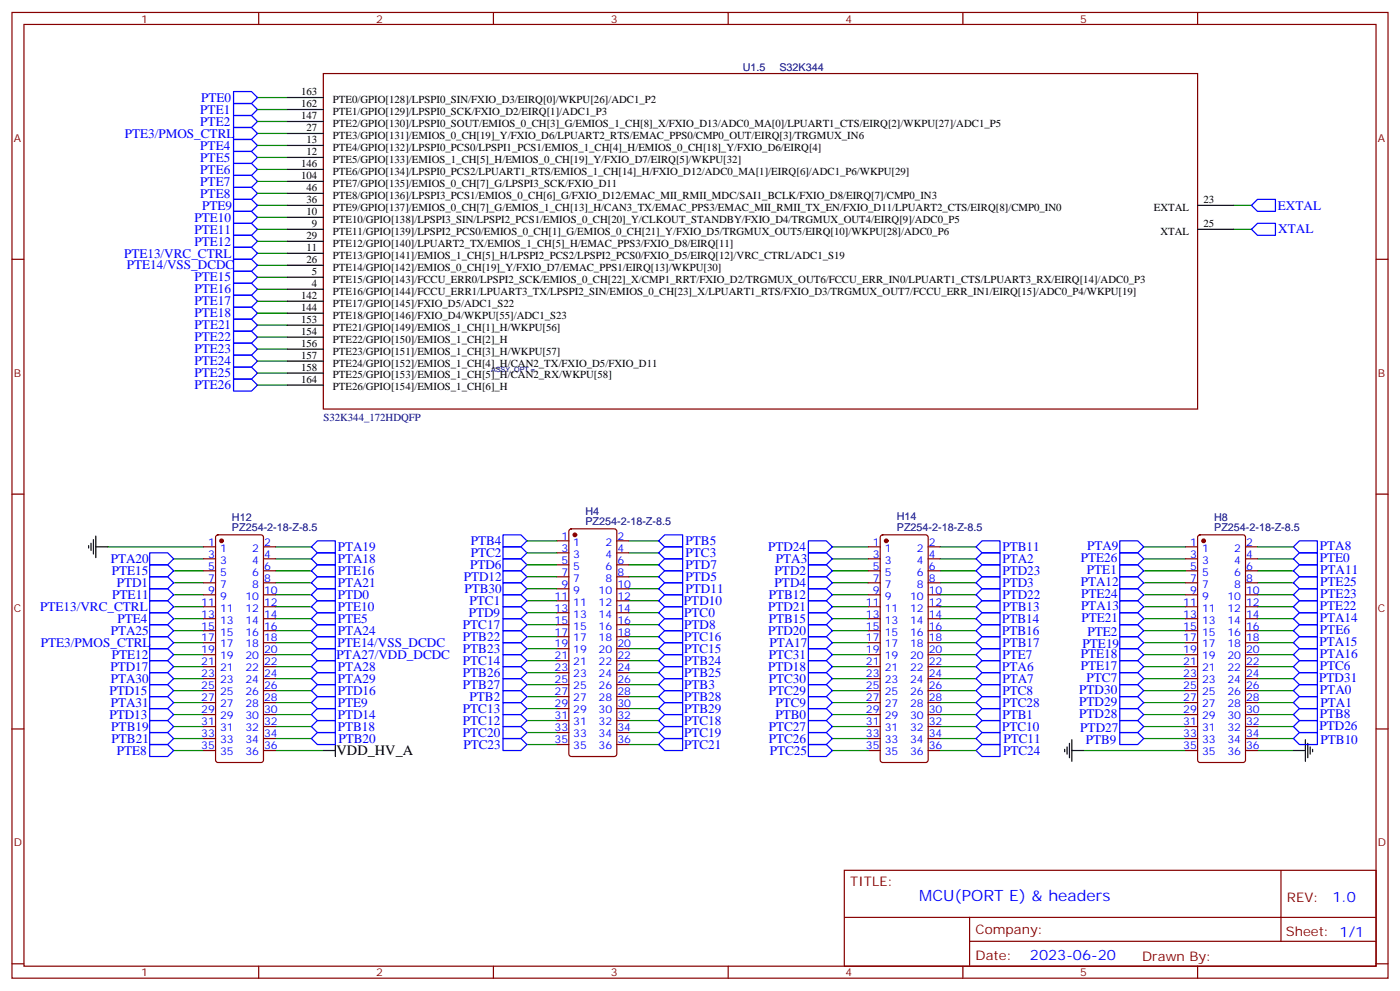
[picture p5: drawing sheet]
<svg xmlns="http://www.w3.org/2000/svg" width="412mm" height="292mm" viewBox="0 0 412 292" stroke-linecap="round" stroke-linejoin="round" font-family="sans-serif">
<g fill="none" stroke="#870000" stroke-width=".35">
<path d="M3.5 3.7h405.4v284.3h-405.4zM7.1 7.2h398.2v277.3h-398.2zM76.2 3.7v3.5M145.3 3.7v3.5M214.5 3.7v3.5M283.6 3.7v3.5M352.8 3.7v3.5M3.5 76.3h3.6M405.3 76.3h3.6M3.5 145.5h3.6M63.7 157.7l.5-.2h12.7l.5 .2 .2 .5v65.6l-.2 .5-.5 .2h-12.7l-.5-.2-.2-.5v-65.6zM164 159.2h3.6"/>
<path d="M167.8 155.9l.5-.2h12.7l.5 .2 .2 .5v65.6l-.3 .5-.4 .2h-12.7l-.5-.2-.2-.5v-65.6zM181.7 159.2h3.5M259.5 157.7l.5-.2h12.7l.5 .2 .2 .5v65.6l-.2 .5-.5 .2h-12.7l-.5-.2-.2-.5v-65.6zM353 157.7l.5-.2h12.7l.5 .2 .2 .5v65.6l-.2 .5-.5 .2h-12.7l-.5-.2-.2-.5v-65.6zM405.3 145.5h3.6M60 161h3.5M60 164.5h3.5M60 168.1h3.5M60 171.6h3.5M60 175.1h3.5M60 178.6h3.5M77.6 161h3.5"/>
<path d="M77.6 164.5h3.5M77.6 168.1h3.5M77.6 171.6h3.5M77.6 175.1h3.5M77.6 178.6h3.5M164 162.8h3.6M164 166.3h3.6M164 169.8h3.6M164 173.4h3.6M164 176.9h3.6M181.7 162.8h3.5M181.7 166.3h3.5"/>
<path d="M181.7 169.8h3.5M181.7 173.4h3.5M181.7 176.9h3.5M255.8 161h3.5M255.8 164.5h3.5M255.8 168.1h3.5M255.8 171.6h3.5M255.8 175.1h3.5M255.8 178.6h3.5M273.4 161h3.5M273.4 164.5h3.5M273.4 168.1h3.5"/>
<path d="M273.4 171.6h3.5M273.4 175.1h3.5M273.4 178.6h3.5M349.2 161h3.6M349.2 164.5h3.6M349.2 168.1h3.6M349.2 171.6h3.6M349.2 175.1h3.6M349.2 178.6h3.6M366.9 161h3.5M366.9 164.5h3.5M366.9 168.1h3.5"/>
<path d="M366.9 171.6h3.5M366.9 175.1h3.5M366.9 178.6h3.5M60 182.2h3.5M60 199.8h3.5M60 185.7h3.5M60 196.3h3.5M60 189.2h3.5M60 192.8h3.5M77.6 182.2h3.5M77.6 199.8h3.5M77.6 185.7h3.5"/>
<path d="M77.6 196.3h3.5M77.6 189.2h3.5M77.6 192.8h3.5M164 180.4h3.6M164 198h3.6M164 183.9h3.6M164 194.5h3.6M164 187.5h3.6M164 191h3.6M181.7 180.4h3.5M181.7 198h3.5M181.7 183.9h3.5"/>
<path d="M181.7 194.5h3.5M181.7 187.5h3.5M181.7 191h3.5M255.8 182.2h3.5M255.8 199.8h3.5M255.8 185.7h3.5M255.8 196.3h3.5M255.8 189.2h3.5M255.8 192.8h3.5M273.4 182.2h3.5M273.4 199.8h3.5M273.4 185.7h3.5"/>
<path d="M273.4 196.3h3.5M273.4 189.2h3.5M273.4 192.8h3.5M349.2 182.2h3.6M349.2 199.8h3.6M349.2 185.7h3.6M349.2 196.3h3.6M349.2 189.2h3.6M349.2 192.8h3.6M366.9 182.2h3.5M366.9 199.8h3.5M366.9 185.7h3.5"/>
<path d="M366.9 196.3h3.5M366.9 189.2h3.5M366.9 192.8h3.5M3.5 214.6h3.6M60 217.5h3.5M60 213.9h3.5M60 210.4h3.5M60 206.9h3.5M60 203.3h3.5M77.6 217.5h3.5M77.6 213.9h3.5M77.6 210.4h3.5"/>
<path d="M77.6 206.9h3.5M77.6 203.3h3.5M164 219.2h3.6M164 215.7h3.6M164 212.2h3.6M164 208.6h3.6M164 205.1h3.6M164 201.6h3.6M181.7 219.2h3.5M181.7 215.7h3.5M181.7 212.2h3.5M181.7 208.6h3.5"/>
<path d="M181.7 205.1h3.5M181.7 201.6h3.5M255.8 217.5h3.5M255.8 213.9h3.5M255.8 210.4h3.5M255.8 206.9h3.5M255.8 203.3h3.5M273.4 217.5h3.5M273.4 213.9h3.5M273.4 210.4h3.5M273.4 206.9h3.5M273.4 203.3h3.5"/>
<path d="M349.2 217.5h3.6M349.2 213.9h3.6M349.2 210.4h3.6M349.2 206.9h3.6M349.2 203.3h3.6M366.9 217.5h3.5M366.9 213.9h3.5M366.9 210.4h3.5M366.9 206.9h3.5M366.9 203.3h3.5M405.3 214.6h3.6M60 221h3.5"/>
<path d="M77.6 221h3.5M255.8 221h3.5M273.4 221h3.5M349.2 221h3.6M366.9 221h3.5M248.7 256.3h156.6v28.2h-156.6zM377.3 256.3v20.9M248.7 270.1h156.5M285.6 277.2h119.6M285.6 270.1v14.1M3.5 283.8h3.6M76.2 284.5v3.5"/>
<path d="M145.3 284.5v3.5M214.5 284.5v3.5M283.6 284.5v3.5M352.8 284.5v3.5M405.3 283.8h3.6"/>
</g>
<g fill="none" stroke="#00f" stroke-width=".35">
<path d="M68.8 34h5.3l1.7 1.8-1.7 1.7h-5.3zM68.8 30.5h5.3l1.7 1.7-1.7 1.8h-5.3zM68.8 27h5.3l1.7 1.7-1.7 1.8h-5.3zM68.8 37.5h5.3l1.7 1.8-1.7 1.8h-5.3zM68.8 55.2h5.3l1.7 1.7-1.7 1.8h-5.3zM68.8 51.6h5.3l1.7 1.8-1.7 1.8h-5.3zM68.8 48.1h5.3l1.7 1.8-1.7 1.7h-5.3zM68.8 44.6h5.3l1.7 1.8-1.7 1.7h-5.3zM68.8 41.1h5.3l1.7 1.7-1.7 1.8h-5.3zM68.8 58.7h5.3l1.7 1.8-1.7 1.7h-5.3zM68.8 79.9h5.3l1.7 1.7-1.7 1.8h-5.3zM68.8 69.3h5.3l1.7 1.7-1.7 1.8h-5.3z"/>
<path d="M68.8 65.8h5.3l1.7 1.7-1.7 1.8h-5.3zM68.8 62.2h5.3l1.7 1.8-1.7 1.8h-5.3zM68.8 72.8h5.3l1.7 1.8-1.7 1.7h-5.3zM68.8 76.3h5.3l1.7 1.8-1.7 1.8h-5.3zM368.7 60.5l1.7-1.8h5.3v3.5h-5.3zM368.7 67.5l1.7-1.7h5.3v3.5h-5.3zM68.8 97.5h5.3l1.7 1.8-1.7 1.7h-5.3zM68.8 94h5.3l1.7 1.7-1.7 1.8h-5.3zM68.8 90.5h5.3l1.7 1.7-1.7 1.8h-5.3zM68.8 86.9h5.3l1.7 1.8-1.7 1.8h-5.3zM68.8 83.4h5.3l1.7 1.8-1.7 1.7h-5.3zM68.8 111.6h5.3l1.7 1.8-1.7 1.7h-5.3z"/>
<path d="M68.8 108.1h5.3l1.7 1.8-1.7 1.7h-5.3zM68.8 104.6h5.3l1.7 1.7-1.7 1.8h-5.3zM68.8 101h5.3l1.7 1.8-1.7 1.8h-5.3zM148.2 157.5h5.3l1.7 1.7-1.7 1.8h-5.3zM194 159.2l1.8-1.7h5.3v3.5h-5.3zM238.1 159.2h5.3l1.8 1.8-1.8 1.8h-5.3zM329.8 159.2h5.3l1.8 1.8-1.8 1.8h-5.3zM44.1 162.8h5.3l1.8 1.7-1.8 1.8h-5.3zM44.1 166.3h5.3l1.8 1.8-1.8 1.7h-5.3zM44.1 173.4h5.3l1.8 1.7-1.8 1.8h-5.3zM44.1 169.8h5.3l1.8 1.8-1.8 1.8h-5.3zM44.1 176.9h5.3l1.8 1.7-1.8 1.8h-5.3z"/>
<path d="M91.7 161l1.8-1.8h5.3v3.6h-5.3zM91.7 175.1l1.8-1.7h5.3v3.5h-5.3zM91.7 178.6l1.8-1.7h5.3v3.5h-5.3zM93.5 162.8h5.3v3.5h-5.3l-1.8-1.8zM93.5 166.3h5.3v3.5h-5.3l-1.8-1.7zM93.5 169.8h5.3v3.6h-5.3l-1.8-1.8zM148.2 161h5.3l1.7 1.8-1.7 1.7h-5.3zM148.2 164.5h5.3l1.7 1.8-1.7 1.8h-5.3zM148.2 168.1h5.3l1.7 1.7-1.7 1.8h-5.3zM148.2 171.6h5.3l1.7 1.8-1.7 1.7h-5.3zM148.2 175.1h5.3l1.7 1.8-1.7 1.7h-5.3zM148.2 178.6h5.3l1.7 1.8-1.7 1.8h-5.3z"/>
<path d="M194 169.8l1.8-1.7h5.3v3.5h-5.3zM194 166.3l1.8-1.8h5.3v3.6h-5.3zM194 162.8l1.8-1.8h5.3v3.5h-5.3zM194 173.4l1.8-1.8h5.3v3.5h-5.3zM195.8 175.1h5.3v3.5h-5.3l-1.8-1.7zM195.8 178.6h5.3v3.6h-5.3l-1.8-1.8zM238.1 166.3h5.3l1.8 1.8-1.8 1.7h-5.3zM238.1 162.8h5.3l1.8 1.7-1.8 1.8h-5.3zM238.1 169.8h5.3l1.8 1.8-1.8 1.8h-5.3zM238.1 173.4h5.3l1.8 1.7-1.8 1.8h-5.3zM238.1 176.9h5.3l1.8 1.7-1.8 1.8h-5.3zM287.5 161l1.8-1.8h5.3v3.6h-5.3z"/>
<path d="M287.5 164.5l1.8-1.7h5.3v3.5h-5.3zM287.5 168.1l1.8-1.8h5.3v3.5h-5.3zM287.5 171.6l1.8-1.8h5.3v3.6h-5.3zM287.5 175.1l1.8-1.7h5.3v3.5h-5.3zM287.5 178.6l1.8-1.7h5.3v3.5h-5.3zM329.8 162.8h5.3l1.8 1.7-1.8 1.8h-5.3zM329.8 166.3h5.3l1.8 1.8-1.8 1.7h-5.3zM329.8 169.8h5.3l1.8 1.8-1.8 1.8h-5.3zM329.8 173.4h5.3l1.8 1.7-1.8 1.8h-5.3zM329.8 176.9h5.3l1.8 1.7-1.8 1.8h-5.3zM381 161l1.8-1.8h5.3v3.6h-5.3zM381 168.1l1.8-1.8h5.3v3.5h-5.3z"/>
<path d="M381 171.6l1.8-1.8h5.3v3.6h-5.3zM381 175.1l1.8-1.7h5.3v3.5h-5.3zM381 178.6l1.8-1.7h5.3v3.5h-5.3zM382.8 162.8h5.3v3.5h-5.3l-1.8-1.8zM44.1 180.4h5.3l1.8 1.8-1.8 1.7h-5.3zM44.1 183.9h5.3l1.8 1.8-1.8 1.8h-5.3zM44.1 194.5h5.3l1.8 1.8-1.8 1.7h-5.3zM44.1 198h5.3l1.8 1.8-1.8 1.8h-5.3zM44.1 191h5.3l1.8 1.8-1.8 1.7h-5.3zM44.1 187.5h5.3l1.8 1.7-1.8 1.8h-5.3zM91.7 182.2l1.8-1.8h5.3v3.5h-5.3zM91.7 185.7l1.8-1.8h5.3v3.6h-5.3z"/>
<path d="M91.7 189.2l1.8-1.7h5.3v3.5h-5.3zM91.7 192.8l1.8-1.8h5.3v3.5h-5.3zM93.5 198h5.3v3.6h-5.3l-1.8-1.8zM93.5 194.5h5.3v3.5h-5.3l-1.8-1.7zM148.2 182.2h5.3l1.7 1.7-1.7 1.8h-5.3zM148.2 185.7h5.3l1.7 1.8-1.7 1.7h-5.3zM148.2 189.2h5.3l1.7 1.8-1.7 1.8h-5.3zM148.2 192.8h5.3l1.7 1.7-1.7 1.8h-5.3zM148.2 196.3h5.3l1.7 1.7-1.7 1.8h-5.3zM148.2 199.8h5.3l1.7 1.8-1.7 1.7h-5.3zM195.8 182.2h5.3v3.5h-5.3l-1.8-1.8zM195.8 185.7h5.3v3.5h-5.3l-1.8-1.7z"/>
<path d="M195.8 189.2h5.3v3.6h-5.3l-1.8-1.8zM195.8 192.8h5.3v3.5h-5.3l-1.8-1.8zM195.8 196.3h5.3v3.5h-5.3l-1.8-1.8zM195.8 199.8h5.3v3.5h-5.3l-1.8-1.7zM238.1 194.5h5.3l1.8 1.8-1.8 1.7h-5.3zM238.1 180.4h5.3l1.8 1.8-1.8 1.7h-5.3zM238.1 183.9h5.3l1.8 1.8-1.8 1.8h-5.3zM238.1 187.5h5.3l1.8 1.7-1.8 1.8h-5.3zM238.1 191h5.3l1.8 1.8-1.8 1.7h-5.3zM238.1 198h5.3l1.8 1.8-1.8 1.8h-5.3zM287.5 182.2l1.8-1.8h5.3v3.5h-5.3zM287.5 185.7l1.8-1.8h5.3v3.6h-5.3z"/>
<path d="M287.5 189.2l1.8-1.7h5.3v3.5h-5.3zM287.5 192.8l1.8-1.8h5.3v3.5h-5.3zM287.5 196.3l1.8-1.8h5.3v3.5h-5.3zM287.5 199.8l1.8-1.8h5.3v3.6h-5.3zM329.8 187.5h5.3l1.8 1.7-1.8 1.8h-5.3zM329.8 180.4h5.3l1.8 1.8-1.8 1.7h-5.3zM329.8 183.9h5.3l1.8 1.8-1.8 1.8h-5.3zM329.8 191h5.3l1.8 1.8-1.8 1.7h-5.3zM329.8 194.5h5.3l1.8 1.8-1.8 1.7h-5.3zM329.8 198h5.3l1.8 1.8-1.8 1.8h-5.3zM381 182.2l1.8-1.8h5.3v3.5h-5.3zM381 185.7l1.8-1.8h5.3v3.6h-5.3z"/>
<path d="M382.8 187.5h5.3v3.5h-5.3l-1.8-1.8zM382.8 191h5.3v3.5h-5.3l-1.8-1.7zM382.8 194.5h5.3v3.5h-5.3l-1.8-1.7zM382.8 198h5.3v3.6h-5.3l-1.8-1.8zM44.1 201.6h5.3l1.8 1.7-1.8 1.8h-5.3zM44.1 205.1h5.3l1.8 1.8-1.8 1.7h-5.3zM44.1 208.6h5.3l1.8 1.8-1.8 1.8h-5.3zM44.1 212.2h5.3l1.8 1.7-1.8 1.8h-5.3zM44.1 215.7h5.3l1.8 1.8-1.8 1.7h-5.3zM44.1 219.2h5.3l1.8 1.8-1.8 1.7h-5.3zM91.7 203.3l1.8-1.7h5.3v3.5h-5.3zM91.7 206.9l1.8-1.8h5.3v3.5h-5.3z"/>
<path d="M93.5 208.6h5.3v3.6h-5.3l-1.8-1.8zM93.5 212.2h5.3v3.5h-5.3l-1.8-1.8zM93.5 215.7h5.3v3.5h-5.3l-1.8-1.7zM148.2 203.3h5.3l1.7 1.8-1.7 1.8h-5.3zM148.2 206.9h5.3l1.7 1.7-1.7 1.8h-5.3zM148.2 210.4h5.3l1.7 1.8-1.7 1.7h-5.3zM148.2 213.9h5.3l1.7 1.8-1.7 1.8h-5.3zM148.2 217.5h5.3l1.7 1.7-1.7 1.8h-5.3zM194 212.2l1.8-1.8h5.3v3.5h-5.3zM195.8 203.3h5.3v3.6h-5.3l-1.8-1.8zM195.8 206.9h5.3v3.5h-5.3l-1.8-1.8zM195.8 213.9h5.3v3.6h-5.3l-1.8-1.8z"/>
<path d="M195.8 217.5h5.3v3.5h-5.3l-1.8-1.8zM238.1 201.6h5.3l1.8 1.7-1.8 1.8h-5.3zM238.1 205.1h5.3l1.8 1.8-1.8 1.7h-5.3zM238.1 208.6h5.3l1.8 1.8-1.8 1.8h-5.3zM238.1 212.2h5.3l1.8 1.7-1.8 1.8h-5.3zM238.1 215.7h5.3l1.8 1.8-1.8 1.7h-5.3zM238.1 219.2h5.3l1.8 1.8-1.8 1.7h-5.3zM287.5 203.3l1.8-1.7h5.3v3.5h-5.3zM287.5 206.9l1.8-1.8h5.3v3.5h-5.3zM287.5 210.4l1.8-1.8h5.3v3.6h-5.3zM287.5 213.9l1.8-1.7h5.3v3.5h-5.3zM287.5 217.5l1.8-1.8h5.3v3.5h-5.3z"/>
<path d="M329.8 201.6h5.3l1.8 1.7-1.8 1.8h-5.3zM329.8 205.1h5.3l1.8 1.8-1.8 1.7h-5.3zM329.8 208.6h5.3l1.8 1.8-1.8 1.8h-5.3zM329.8 212.2h5.3l1.8 1.7-1.8 1.8h-5.3zM329.8 215.7h5.3l1.8 1.8-1.8 1.7h-5.3zM381 206.9l1.8-1.8h5.3v3.5h-5.3zM381 217.5l1.8-1.8h5.3v3.5h-5.3zM382.8 201.6h5.3v3.5h-5.3l-1.8-1.8zM382.8 208.6h5.3v3.6h-5.3l-1.8-1.8zM382.8 212.2h5.3v3.5h-5.3l-1.8-1.8zM287.5 221l1.8-1.8h5.3v3.5h-5.3z"/>
</g>
<g fill="none" stroke="#008700" stroke-width=".35">
<path d="M75.8 28.7h8.9M75.8 32.2h8.9M75.8 35.8h8.9M75.8 39.3h8.9M75.8 42.8h8.9M75.8 46.4h8.9M75.8 49.9h8.9M75.8 53.4h8.9M75.8 56.9h8.9M75.8 64h8.9M75.8 60.5h8.9M75.8 67.5h8.9"/>
<path d="M75.8 71h8.9M75.8 78.1h8.9M75.8 74.6h8.9M363.4 60.5h5.3M363.4 67.5h5.3M75.8 81.6h8.9M75.8 85.2h8.9M75.8 88.7h8.9M75.8 92.2h8.9M75.8 95.7h8.9M75.8 99.3h8.9M75.8 102.8h8.9"/>
<path d="M75.8 106.3h8.9M75.8 109.9h8.9M75.8 113.4h8.9M155.2 159.2h8.8M185.2 159.2h8.8M31.7 161h28.3M51.2 178.6h8.8M51.2 175.1h8.8M51.2 171.6h8.8M51.2 164.5h8.8M51.2 168.1h8.8M81.1 178.6h10.6"/>
<path d="M81.1 175.1h10.6M81.1 171.6h10.6M81.1 164.5h10.6M81.1 161h10.6M81.1 168.1h10.6M155.2 176.9h8.8M155.2 173.4h8.8M155.2 169.8h8.8M155.2 166.3h8.8M155.2 162.8h8.8M185.2 176.9h8.8M185.2 173.4h8.8"/>
<path d="M185.2 169.8h8.8M185.2 166.3h8.8M185.2 162.8h8.8M245.2 178.6h10.6M245.2 175.1h10.6M245.2 171.6h10.6M245.2 164.5h10.6M245.2 161h10.6M245.2 168.1h10.6M276.9 178.6h10.6M276.9 175.1h10.6M276.9 171.6h10.6"/>
<path d="M276.9 164.5h10.6M276.9 161h10.6M276.9 168.1h10.6M336.9 178.6h12.3M336.9 175.1h12.3M336.9 171.6h12.3M336.9 164.5h12.3M336.9 161h12.3M336.9 168.1h12.3M370.4 178.6h10.6M370.4 175.1h10.6M370.4 171.6h10.6"/>
<path d="M370.4 164.5h10.6M370.4 161h10.6M370.4 168.1h10.6M51.2 199.8h8.8M51.2 196.3h8.8M51.2 192.8h8.8M51.2 189.2h8.8M51.2 185.7h8.8M51.2 182.2h8.8M81.1 199.8h10.6M81.1 196.3h10.6M81.1 192.8h10.6"/>
<path d="M81.1 189.2h10.6M81.1 185.7h10.6M81.1 182.2h10.6M155.2 198h8.8M155.2 194.5h8.8M155.2 191h8.8M155.2 187.5h8.8M155.2 183.9h8.8M155.2 180.4h8.8M185.2 198h8.8M185.2 194.5h8.8M185.2 191h8.8"/>
<path d="M185.2 187.5h8.8M185.2 183.9h8.8M185.2 180.4h8.8M245.2 199.8h10.6M245.2 196.3h10.6M245.2 192.8h10.6M245.2 189.2h10.6M245.2 185.7h10.6M245.2 182.2h10.6M276.9 199.8h10.6M276.9 196.3h10.6M276.9 192.8h10.6"/>
<path d="M276.9 189.2h10.6M276.9 185.7h10.6M276.9 182.2h10.6M336.9 199.8h12.3M336.9 196.3h12.3M336.9 192.8h12.3M336.9 189.2h12.3M336.9 185.7h12.3M336.9 182.2h12.3M370.4 199.8h10.6M370.4 196.3h10.6M370.4 192.8h10.6"/>
<path d="M370.4 189.2h10.6M370.4 185.7h10.6M370.4 182.2h10.6M51.2 217.5h8.8M51.2 213.9h8.8M51.2 210.4h8.8M51.2 206.9h8.8M51.2 203.3h8.8M81.1 217.5h10.6M81.1 213.9h10.6M81.1 210.4h10.6M81.1 206.9h10.6"/>
<path d="M81.1 203.3h10.6M155.2 219.2h8.8M155.2 215.7h8.8M155.2 212.2h8.8M155.2 208.6h8.8M155.2 205.1h8.8M155.2 201.6h8.8M185.2 219.2h8.8M185.2 215.7h8.8M185.2 212.2h8.8M185.2 208.6h8.8M185.2 205.1h8.8"/>
<path d="M185.2 201.6h8.8M245.2 217.5h10.6M245.2 213.9h10.6M245.2 210.4h10.6M245.2 206.9h10.6M245.2 203.3h10.6M276.9 217.5h10.6M276.9 213.9h10.6M276.9 210.4h10.6M276.9 206.9h10.6M276.9 203.3h10.6M336.9 217.5h12.3"/>
<path d="M336.9 213.9h12.3M336.9 210.4h12.3M336.9 206.9h12.3M336.9 203.3h12.3M370.4 217.5h10.6M370.4 213.9h10.6M370.4 210.4h10.6M370.4 206.9h10.6M370.4 203.3h10.6M51.2 221h8.8M81.1 221h14.1M245.2 221h10.6"/>
<path d="M276.9 221h10.6M319.3 221h29.9M370.4 221h10.6"/>
</g>
<g fill="none" stroke="#000" stroke-width=".35">
<path d="M84.7 28.7h10.5M84.7 32.2h10.5M84.7 35.8h10.5M84.7 39.3h10.5M84.7 42.8h10.5M84.7 46.4h10.5M84.7 49.9h10.5M84.7 53.4h10.5M84.7 56.9h10.5M84.7 64h10.5M84.7 67.5h10.5M84.7 71h10.5"/>
<path d="M84.7 74.6h10.5M84.7 78.1h10.5M84.7 60.5h10.5M352.8 67.5h10.6M352.8 60.5h10.6M84.7 81.6h10.5M84.7 85.2h10.5M84.7 88.7h10.5M84.7 92.2h10.5M84.7 95.7h10.5M84.7 99.3h10.5M84.7 102.8h10.5"/>
<path d="M84.7 106.3h10.5M84.7 109.9h10.5M84.7 113.4h10.5M26.8 159.9v2.2M27.5 158.9v4.2M28.2 157.8v6.4M26.1 160.7v.7M28.2 161h3.5M98.8 219.2v3.5M314.3 219.9v2.1M315 218.9v4.2M315.7 217.8v6.4"/>
<path d="M384.5 217.8v6.4M385.2 218.9v4.2M385.9 219.9v2.1M95.2 221h3.6M313.6 220.6v.7M315.7 221h3.6M381 221h3.5M386.6 220.6v.7"/>
</g>
<g fill="#870000" stroke="#870000" stroke-width=".35">
<circle cx="65.3" cy="159.2" r=".53"/>
<circle cx="169.3" cy="157.5" r=".53"/>
<circle cx="354.5" cy="159.2" r=".53"/>
<circle cx="261.1" cy="159.2" r=".53"/>
</g>
<path d="M95.2 21.7h257.6v98.7h-257.6z" fill="none" stroke="#800000" stroke-width=".35"/>
<text font-size="4.6" fill="#00f" x="270.8" y="265.3">MCU(PORT E) &amp; headers</text>
<text font-size="4.2" x="99.2" y="222.4">VDD_HV_A</text>
<g font-size="4.2" fill="#00f">
<text x="392.5" y="265.5">1.0</text>
<text x="303.4" y="282.7">2023-06-20</text>
</g>
<g font-size="3.9" fill="#00f">
<text x="59.3" y="30">PTE0</text>
<text x="59" y="33.5">PTE1</text>
<text x="36.7" y="40.5">PTE3/PMOS_CTRL</text>
<text x="59" y="37">PTE2</text>
<text x="59" y="47.6">PTE5</text>
<text x="59" y="44.1">PTE4</text>
<text x="59" y="51.1">PTE6</text>
<text x="59" y="58.2">PTE8</text>
<text x="59" y="54.7">PTE7</text>
<text x="57.3" y="65.2">PTE10</text>
<text x="59.5" y="61.7">PTE9</text>
<text x="376.4" y="61.7">EXTAL</text>
<text x="57.3" y="68.8">PTE11</text>
<text x="376.5" y="68.7">XTAL</text>
<text x="36.5" y="75.8">PTE13/VRC_CTRL</text>
<text x="57.3" y="72.3">PTE12</text>
<text x="37.4" y="79.3">PTE14/VSS_DCDC</text>
<text x="57.3" y="82.9">PTE15</text>
<text x="57.3" y="89.9">PTE17</text>
<text x="57.3" y="86.4">PTE16</text>
<text x="57.3" y="93.5">PTE18</text>
<text x="57.3" y="100.5">PTE22</text>
<text x="57.3" y="97">PTE21</text>
<text x="57.3" y="107.6">PTE24</text>
<text x="57.3" y="104">PTE23</text>
<text x="57.3" y="111.1">PTE25</text>
<text x="57.3" y="114.6">PTE26</text>
<text x="138.7" y="160.5">PTB4</text>
<text x="201.9" y="160.5">PTB5</text>
<text x="320.2" y="161.9">PTA9</text>
<text x="388.8" y="161.9">PTA8</text>
<text x="32.6" y="165.8">PTA20</text>
<text x="99.5" y="162.2">PTA19</text>
<text x="99.5" y="165.8">PTA18</text>
<text x="138.5" y="167.5">PTD6</text>
<text x="138.7" y="164">PTC2</text>
<text x="201.9" y="167.6">PTD7</text>
<text x="201.9" y="164.1">PTC3</text>
<text x="226.2" y="162.2">PTD24</text>
<text x="228.6" y="165.8">PTA3</text>
<text x="295.3" y="165.8">PTA2</text>
<text x="295.3" y="162.2">PTB11</text>
<text x="318.3" y="165.4">PTE26</text>
<text x="388.7" y="165.4">PTE0</text>
<text x="32.9" y="169.3">PTE15</text>
<text x="34.4" y="172.9">PTD1</text>
<text x="99.5" y="169.3">PTE16</text>
<text x="99.5" y="172.8">PTA21</text>
<text x="136.6" y="171.1">PTD12</text>
<text x="201.9" y="171.1">PTD5</text>
<text x="228.2" y="169.3">PTD2</text>
<text x="228.2" y="172.8">PTD4</text>
<text x="295.3" y="169.3">PTD23</text>
<text x="295.3" y="172.9">PTD3</text>
<text x="318.4" y="172.5">PTA12</text>
<text x="320.2" y="169">PTE1</text>
<text x="388.9" y="169">PTA11</text>
<text x="388.9" y="172.5">PTE25</text>
<text x="11.8" y="179.9">PTE13/VRC_CTRL</text>
<text x="33.1" y="176.4">PTE11</text>
<text x="99.5" y="176.3">PTD0</text>
<text x="99.5" y="179.9">PTE10</text>
<text x="136.8" y="174.6">PTB30</text>
<text x="138.3" y="178.2">PTC1</text>
<text x="201.5" y="178.1">PTD10</text>
<text x="201.9" y="174.7">PTD11</text>
<text x="226.2" y="179.9">PTD21</text>
<text x="226.5" y="176.4">PTB12</text>
<text x="295.3" y="176.4">PTD22</text>
<text x="295.3" y="180">PTB13</text>
<text x="318.4" y="179.5">PTA13</text>
<text x="318.5" y="176">PTE24</text>
<text x="388.8" y="179.6">PTE22</text>
<text x="388.9" y="176">PTE23</text>
<text x="34.6" y="183.4">PTE4</text>
<text x="99.5" y="183.4">PTE5</text>
<text x="136.4" y="185.2">PTC17</text>
<text x="138.1" y="181.7">PTD9</text>
<text x="201.5" y="185.2">PTD8</text>
<text x="201.6" y="181.7">PTC0</text>
<text x="226.5" y="183.4">PTB15</text>
<text x="295.2" y="183.5">PTB14</text>
<text x="318.6" y="183">PTE21</text>
<text x="388.8" y="183.2">PTA14</text>
<text x="12" y="190.5">PTE3/PMOS_CTRL</text>
<text x="32.6" y="186.9">PTA25</text>
<text x="99.4" y="190.5">PTE14/VSS_DCDC</text>
<text x="99.5" y="186.9">PTA24</text>
<text x="136.4" y="188.8">PTB22</text>
<text x="201.5" y="188.7">PTC16</text>
<text x="226.2" y="186.9">PTD20</text>
<text x="226.6" y="190.5">PTA17</text>
<text x="295.2" y="187">PTB16</text>
<text x="295.3" y="190.5">PTB17</text>
<text x="318.9" y="190.8">PTE19</text>
<text x="320.3" y="187.4">PTE2</text>
<text x="388.7" y="190.1">PTA15</text>
<text x="388.8" y="186.6">PTE6</text>
<text x="32.5" y="197.5">PTD17</text>
<text x="32.9" y="194">PTE12</text>
<text x="99.2" y="194">PTA27/VDD_DCDC</text>
<text x="99.5" y="197.5">PTA28</text>
<text x="136.4" y="195.8">PTC14</text>
<text x="136.4" y="192.3">PTB23</text>
<text x="201.5" y="192.3">PTC15</text>
<text x="201.5" y="195.8">PTB24</text>
<text x="226.2" y="197.5">PTD18</text>
<text x="226.5" y="194">PTC31</text>
<text x="295.2" y="197.6">PTA6</text>
<text x="295.3" y="194.1">PTE7</text>
<text x="318.3" y="193.7">PTE18</text>
<text x="318.3" y="197.2">PTE17</text>
<text x="388.8" y="193.6">PTA16</text>
<text x="388.8" y="197.2">PTC6</text>
<text x="32.6" y="201.1">PTA30</text>
<text x="99.5" y="201">PTA29</text>
<text x="136.4" y="199.3">PTB26</text>
<text x="136.4" y="202.9">PTB27</text>
<text x="201.5" y="199.3">PTB25</text>
<text x="201.6" y="202.8">PTB3</text>
<text x="226.5" y="201">PTC30</text>
<text x="295.3" y="201.1">PTA7</text>
<text x="320.1" y="200.7">PTC7</text>
<text x="388.6" y="200.7">PTD31</text>
<text x="32.2" y="204.6">PTD15</text>
<text x="32.6" y="208.1">PTA31</text>
<text x="99.5" y="204.6">PTD16</text>
<text x="99.5" y="208.1">PTE9</text>
<text x="136.4" y="209.9">PTC13</text>
<text x="138.3" y="206.4">PTB2</text>
<text x="201.5" y="206.4">PTB28</text>
<text x="201.5" y="209.9">PTB29</text>
<text x="226.5" y="204.6">PTC29</text>
<text x="228.4" y="208.1">PTC9</text>
<text x="295.3" y="204.7">PTC8</text>
<text x="295.3" y="208.2">PTC28</text>
<text x="317.9" y="204.3">PTD30</text>
<text x="317.9" y="207.8">PTD29</text>
<text x="388.8" y="204.2">PTA0</text>
<text x="389" y="208.1">PTA1</text>
<text x="32.2" y="211.6">PTD13</text>
<text x="32.8" y="215.1">PTB19</text>
<text x="99.5" y="211.6">PTD14</text>
<text x="99.5" y="215.2">PTB18</text>
<text x="136.4" y="213.5">PTC12</text>
<text x="201.5" y="213.4">PTC18</text>
<text x="226.5" y="215.2">PTC27</text>
<text x="228.4" y="211.6">PTB0</text>
<text x="295.2" y="215.2">PTC10</text>
<text x="295.3" y="211.7">PTB1</text>
<text x="317.9" y="211.3">PTD28</text>
<text x="318.2" y="215.6">PTD27</text>
<text x="388.7" y="214.8">PTD26</text>
<text x="388.8" y="211.3">PTB8</text>
<text x="32.9" y="218.7">PTB21</text>
<text x="99.7" y="218.7">PTB20</text>
<text x="136.4" y="217">PTC20</text>
<text x="136.5" y="220.5">PTC23</text>
<text x="201.5" y="217">PTC19</text>
<text x="201.5" y="220.5">PTC21</text>
<text x="226.5" y="218.7">PTC26</text>
<text x="295.6" y="218.7">PTC11</text>
<text x="319.8" y="219">PTB9</text>
<text x="389" y="219.1">PTB10</text>
<text x="34.4" y="222.3">PTE8</text>
<text x="226.8" y="222.2">PTC25</text>
<text x="295.5" y="222.3">PTC24</text>
</g>
<g font-size="3.9" fill="#800">
<text x="250.5" y="260.8">TITLE:</text>
<text x="379.1" y="265.5">REV:</text>
<text x="287.4" y="275">Company:</text>
<text x="378.7" y="275.7">Sheet: 1/1</text>
<text x="287.4" y="282.7">Date:</text>
<text x="336.4" y="282.8">Drawn By:</text>
</g>
<g font-size="3.2" fill="#800">
<text x="41.6" y="6.7">1</text>
<text x="110.8" y="6.7">2</text>
<text x="179.9" y="6.7">3</text>
<text x="249.1" y="6.7">4</text>
<text x="318.2" y="6.7">5</text>
<text x="4.1" y="41.8">A</text>
<text x="405.9" y="41.8">A</text>
<text x="4.1" y="110.9">B</text>
<text x="405.9" y="110.9">B</text>
<text x="4.1" y="180.1">C</text>
<text x="405.9" y="180.1">C</text>
<text x="4.1" y="249.2">D</text>
<text x="405.9" y="249.2">D</text>
<text x="41.6" y="287.5">1</text>
<text x="110.8" y="287.5">2</text>
<text x="179.9" y="287.5">3</text>
<text x="249.1" y="287.5">4</text>
<text x="318.2" y="287.5">5</text>
</g>
<g font-size="3.2" fill="#000080">
<text x="218.8" y="21">U1.5</text>
<text x="229.6" y="21">S32K344</text>
<text x="95.2" y="124">S32K344_172HDQFP</text>
<text x="68.3" y="153.4">H12</text>
<text x="172.5" y="154.7">PZ254-2-18-Z-8.5</text>
<text x="172.5" y="151.6">H4</text>
<text x="264.2" y="153.2">H14</text>
<text x="357.7" y="153.4">H8</text>
<text x="68.3" y="156.4">PZ254-2-18-Z-8.5</text>
<text x="264.2" y="156.4">PZ254-2-18-Z-8.5</text>
<text x="357.7" y="156.4">PZ254-2-18-Z-8.5</text>
</g>
<g font-size="3.2">
<text x="88.7" y="28">163</text>
<text x="88.7" y="31.5">162</text>
<text x="88.7" y="35.1">147</text>
<text x="98.1" y="30.3">PTE0/GPIO[128]/LPSPI0_SIN/FXIO_D3/EIRQ[0]/WKPU[26]/ADC1_P2</text>
<text x="98.1" y="33.8">PTE1/GPIO[129]/LPSPI0_SCK/FXIO_D2/EIRQ[1]/ADC1_P3</text>
<text x="90.3" y="38.6">27</text>
<text x="98.1" y="37.4">PTE2/GPIO[130]/LPSPI0_SOUT/EMIOS_0_CH[3]_G/EMIOS_1_CH[8]_X/FXIO_D13/ADC0_MA[0]/LPUART1_CTS/EIRQ[2]/WKPU[27]/ADC1_P5</text>
<text x="98.1" y="40.9">PTE3/GPIO[131]/EMIOS_0_CH[19]_Y/FXIO_D6/LPUART2_RTS/EMAC_PPS0/CMP0_OUT/EIRQ[3]/TRGMUX_IN6</text>
<text x="90.3" y="42.1">13</text>
<text x="90.3" y="45.6">12</text>
<text x="98.1" y="44.4">PTE4/GPIO[132]/LPSPI0_PCS0/LPSPI1_PCS1/EMIOS_1_CH[4]_H/EMIOS_0_CH[18]_Y/FXIO_D6/EIRQ[4]</text>
<text x="98.1" y="47.9">PTE5/GPIO[133]/EMIOS_1_CH[5]_H/EMIOS_0_CH[19]_Y/FXIO_D7/EIRQ[5]/WKPU[32]</text>
<text x="88.7" y="49.2">146</text>
<text x="88.7" y="52.7">104</text>
<text x="98.1" y="51.5">PTE6/GPIO[134]/LPSPI0_PCS2/LPUART1_RTS/EMIOS_1_CH[14]_H/FXIO_D12/ADC0_MA[1]/EIRQ[6]/ADC1_P6/WKPU[29]</text>
<text x="90.3" y="56.2">46</text>
<text x="90.3" y="59.8">36</text>
<text x="98.1" y="55">PTE7/GPIO[135]/EMIOS_0_CH[7]_G/LPSPI3_SCK/FXIO_D11</text>
<text x="98.1" y="58.5">PTE8/GPIO[136]/LPSPI3_PCS1/EMIOS_0_CH[6]_G/FXIO_D12/EMAC_MII_RMII_MDC/SAI1_BCLK/FXIO_D8/EIRQ[7]/CMP0_IN3</text>
<text x="354.5" y="59.8">23</text>
<text x="90.3" y="63.3">10</text>
<text x="98.1" y="65.6">PTE10/GPIO[138]/LPSPI3_SIN/LPSPI2_PCS1/EMIOS_0_CH[20]_Y/CLKOUT_STANDBY/FXIO_D4/TRGMUX_OUT4/EIRQ[9]/ADC0_P5</text>
<text x="98.1" y="62.1">PTE9/GPIO[137]/EMIOS_0_CH[7]_G/EMIOS_1_CH[13]_H/CAN3_TX/EMAC_PPS3/EMAC_MII_RMII_TX_EN/FXIO_D11/LPUART2_CTS/EIRQ[8]/CMP0_IN0</text>
<text x="339.9" y="62.1">EXTAL</text>
<text x="90.3" y="70.3">29</text>
<text x="91.9" y="66.8">9</text>
<text x="98.1" y="69.1">PTE11/GPIO[139]/LPSPI2_PCS0/EMIOS_0_CH[1]_G/EMIOS_0_CH[21]_Y/FXIO_D5/TRGMUX_OUT5/EIRQ[10]/WKPU[28]/ADC0_P6</text>
<text x="341.8" y="69.1">XTAL</text>
<text x="354.5" y="66.8">25</text>
<text x="90.3" y="73.9">11</text>
<text x="90.3" y="77.4">26</text>
<text x="98.1" y="72.6">PTE12/GPIO[140]/LPUART2_TX/EMIOS_1_CH[5]_H/EMAC_PPS3/FXIO_D8/EIRQ[11]</text>
<text x="98.1" y="76.2">PTE13/GPIO[141]/EMIOS_1_CH[5]_H/LPSPI2_PCS2/LPSPI2_PCS0/FXIO_D5/EIRQ[12]/VRC_CTRL/ADC1_S19</text>
<text x="91.9" y="80.9">5</text>
<text x="98.1" y="79.7">PTE14/GPIO[142]/EMIOS_0_CH[19]_Y/FXIO_D7/EMAC_PPS1/EIRQ[13]/WKPU[30]</text>
<text x="98.1" y="83.2">PTE15/GPIO[143]/FCCU_ERR0/LPSPI2_SCK/EMIOS_0_CH[22]_X/CMP1_RRT/FXIO_D2/TRGMUX_OUT6/FCCU_ERR_IN0/LPUART1_CTS/LPUART3_RX/EIRQ[14]/ADC0_P3</text>
<text x="88.7" y="88">142</text>
<text x="91.9" y="84.5">4</text>
<text x="98.1" y="86.7">PTE16/GPIO[144]/FCCU_ERR1/LPUART3_TX/LPSPI2_SIN/EMIOS_0_CH[23]_X/LPUART1_RTS/FXIO_D3/TRGMUX_OUT7/FCCU_ERR_IN1/EIRQ[15]/ADC0_P4/WKPU[19]</text>
<text x="88.7" y="91.5">144</text>
<text x="88.7" y="95">153</text>
<text x="98.1" y="90.3">PTE17/GPIO[145]/FXIO_D5/ADC1_S22</text>
<text x="98.1" y="93.8">PTE18/GPIO[146]/FXIO_D4/WKPU[55]/ADC1_S23</text>
<text x="88.7" y="98.6">154</text>
<text x="98.1" y="97.3">PTE21/GPIO[149]/EMIOS_1_CH[1]_H/WKPU[56]</text>
<text x="98.1" y="100.9">PTE22/GPIO[150]/EMIOS_1_CH[2]_H</text>
<text x="88.7" y="102.1">156</text>
<text x="88.7" y="105.6">157</text>
<text x="98.1" y="104.4">PTE23/GPIO[151]/EMIOS_1_CH[3]_H/WKPU[57]</text>
<text x="98.1" y="107.9">PTE24/GPIO[152]/EMIOS_1_CH[4]_H/CAN2_TX/FXIO_D5/FXIO_D11</text>
<text x="88.7" y="109.1">158</text>
<text x="88.7" y="112.7">164</text>
<text x="98.1" y="111.4">PTE25/GPIO[153]/EMIOS_1_CH[5]_H/CAN2_RX/WKPU[58]</text>
<text x="98.1" y="115">PTE26/GPIO[154]/EMIOS_1_CH[6]_H</text>
</g>
<g font-size="3.2" fill="#00f">
<text x="61.3" y="160.7">1</text>
<text x="77.8" y="160.7">2</text>
<text x="165.4" y="158.9">1</text>
<text x="168.9" y="160.7">1</text>
<text x="178.4" y="160.7">2</text>
<text x="181.9" y="158.9">2</text>
<text x="257.1" y="160.7">1</text>
<text x="273.6" y="160.7">2</text>
<text x="350.6" y="160.7">1</text>
<text x="367.1" y="160.7">2</text>
<text x="61.3" y="164.2">3</text>
<text x="61.3" y="167.7">5</text>
<text x="64.8" y="162.4">1</text>
<text x="64.8" y="165.9">3</text>
<text x="74.3" y="165.9">4</text>
<text x="74.3" y="162.4">2</text>
<text x="77.8" y="167.7">6</text>
<text x="77.8" y="164.2">4</text>
<text x="165.4" y="162.4">3</text>
<text x="165.4" y="165.9">5</text>
<text x="168.9" y="164.2">3</text>
<text x="168.9" y="167.7">5</text>
<text x="178.4" y="167.7">6</text>
<text x="178.4" y="164.2">4</text>
<text x="181.9" y="165.9">6</text>
<text x="181.9" y="162.4">4</text>
<text x="257.1" y="164.2">3</text>
<text x="257.1" y="167.7">5</text>
<text x="260.6" y="162.4">1</text>
<text x="260.6" y="165.9">3</text>
<text x="270.1" y="165.9">4</text>
<text x="270.1" y="162.4">2</text>
<text x="273.6" y="167.7">6</text>
<text x="273.6" y="164.2">4</text>
<text x="350.6" y="164.2">3</text>
<text x="350.6" y="167.7">5</text>
<text x="354.1" y="162.4">1</text>
<text x="354.1" y="165.9">3</text>
<text x="363.6" y="165.9">4</text>
<text x="363.6" y="162.4">2</text>
<text x="367.1" y="167.7">6</text>
<text x="367.1" y="164.2">4</text>
<text x="61.3" y="171.2">7</text>
<text x="64.8" y="169.5">5</text>
<text x="64.8" y="173">7</text>
<text x="74.3" y="173">8</text>
<text x="74.3" y="169.5">6</text>
<text x="77.8" y="171.2">8</text>
<text x="165.4" y="169.5">7</text>
<text x="165.4" y="173">9</text>
<text x="168.9" y="171.2">7</text>
<text x="178.4" y="171.2">8</text>
<text x="181.9" y="173">10</text>
<text x="181.9" y="169.5">8</text>
<text x="257.1" y="171.2">7</text>
<text x="260.6" y="169.5">5</text>
<text x="260.6" y="173">7</text>
<text x="270.1" y="173">8</text>
<text x="270.1" y="169.5">6</text>
<text x="273.6" y="171.2">8</text>
<text x="350.6" y="171.2">7</text>
<text x="354.1" y="169.5">5</text>
<text x="354.1" y="173">7</text>
<text x="363.6" y="173">8</text>
<text x="363.6" y="169.5">6</text>
<text x="367.1" y="171.2">8</text>
<text x="59.3" y="178.3">11</text>
<text x="61.3" y="174.8">9</text>
<text x="64.8" y="176.5">9</text>
<text x="72.3" y="176.5">10</text>
<text x="77.8" y="178.3">12</text>
<text x="77.8" y="174.8">10</text>
<text x="163.4" y="176.5">11</text>
<text x="168.9" y="174.8">9</text>
<text x="168.9" y="178.3">11</text>
<text x="176.3" y="178.3">12</text>
<text x="176.3" y="174.8">10</text>
<text x="181.9" y="176.5">12</text>
<text x="255.1" y="178.3">11</text>
<text x="257.1" y="174.8">9</text>
<text x="260.6" y="176.5">9</text>
<text x="268.1" y="176.5">10</text>
<text x="273.6" y="178.3">12</text>
<text x="273.6" y="174.8">10</text>
<text x="348.6" y="178.3">11</text>
<text x="350.6" y="174.8">9</text>
<text x="354.1" y="176.5">9</text>
<text x="361.6" y="176.5">10</text>
<text x="367.1" y="178.3">12</text>
<text x="367.1" y="174.8">10</text>
<text x="59.3" y="181.8">13</text>
<text x="59.3" y="185.3">15</text>
<text x="64.8" y="180.1">11</text>
<text x="64.8" y="183.6">13</text>
<text x="72.3" y="183.6">14</text>
<text x="72.3" y="180.1">12</text>
<text x="77.8" y="185.3">16</text>
<text x="77.8" y="181.8">14</text>
<text x="163.4" y="180.1">13</text>
<text x="163.4" y="183.6">15</text>
<text x="168.9" y="181.8">13</text>
<text x="168.9" y="185.3">15</text>
<text x="176.3" y="185.3">16</text>
<text x="176.3" y="181.8">14</text>
<text x="181.9" y="183.6">16</text>
<text x="181.9" y="180.1">14</text>
<text x="255.1" y="181.8">13</text>
<text x="255.1" y="185.3">15</text>
<text x="260.6" y="180.1">11</text>
<text x="260.6" y="183.6">13</text>
<text x="268.1" y="183.6">14</text>
<text x="268.1" y="180.1">12</text>
<text x="273.6" y="185.3">16</text>
<text x="273.6" y="181.8">14</text>
<text x="348.6" y="181.8">13</text>
<text x="348.6" y="185.3">15</text>
<text x="354.1" y="180.1">11</text>
<text x="354.1" y="183.6">13</text>
<text x="361.6" y="183.6">14</text>
<text x="361.6" y="180.1">12</text>
<text x="367.1" y="185.3">16</text>
<text x="367.1" y="181.8">14</text>
<text x="59.3" y="188.9">17</text>
<text x="64.8" y="187.1">15</text>
<text x="64.8" y="190.6">17</text>
<text x="72.3" y="190.6">18</text>
<text x="72.3" y="187.1">16</text>
<text x="77.8" y="188.9">18</text>
<text x="163.4" y="187.1">17</text>
<text x="163.4" y="190.6">19</text>
<text x="168.9" y="188.9">17</text>
<text x="176.3" y="188.9">18</text>
<text x="181.9" y="190.6">20</text>
<text x="181.9" y="187.1">18</text>
<text x="255.1" y="188.9">17</text>
<text x="260.6" y="187.1">15</text>
<text x="260.6" y="190.6">17</text>
<text x="268.1" y="190.6">18</text>
<text x="268.1" y="187.1">16</text>
<text x="273.6" y="188.9">18</text>
<text x="348.6" y="188.9">17</text>
<text x="354.1" y="187.1">15</text>
<text x="354.1" y="190.6">17</text>
<text x="361.6" y="190.6">18</text>
<text x="361.6" y="187.1">16</text>
<text x="367.1" y="188.9">18</text>
<text x="59.3" y="192.4">19</text>
<text x="59.3" y="195.9">21</text>
<text x="64.8" y="194.2">19</text>
<text x="64.8" y="197.7">21</text>
<text x="72.3" y="197.7">22</text>
<text x="72.3" y="194.2">20</text>
<text x="77.8" y="195.9">22</text>
<text x="77.8" y="192.4">20</text>
<text x="163.4" y="194.2">21</text>
<text x="163.4" y="197.7">23</text>
<text x="168.9" y="192.4">19</text>
<text x="168.9" y="195.9">21</text>
<text x="176.3" y="195.9">22</text>
<text x="176.3" y="192.4">20</text>
<text x="181.9" y="197.7">24</text>
<text x="181.9" y="194.2">22</text>
<text x="255.1" y="192.4">19</text>
<text x="255.1" y="195.9">21</text>
<text x="260.6" y="194.2">19</text>
<text x="260.6" y="197.7">21</text>
<text x="268.1" y="197.7">22</text>
<text x="268.1" y="194.2">20</text>
<text x="273.6" y="195.9">22</text>
<text x="273.6" y="192.4">20</text>
<text x="348.6" y="192.4">19</text>
<text x="348.6" y="195.9">21</text>
<text x="354.1" y="194.2">19</text>
<text x="354.1" y="197.7">21</text>
<text x="361.6" y="197.7">22</text>
<text x="361.6" y="194.2">20</text>
<text x="367.1" y="195.9">22</text>
<text x="367.1" y="192.4">20</text>
<text x="59.3" y="199.5">23</text>
<text x="59.3" y="203">25</text>
<text x="64.8" y="201.2">23</text>
<text x="72.3" y="201.2">24</text>
<text x="77.8" y="203">26</text>
<text x="77.8" y="199.5">24</text>
<text x="163.4" y="201.2">25</text>
<text x="168.9" y="199.5">23</text>
<text x="168.9" y="203">25</text>
<text x="176.3" y="203">26</text>
<text x="176.3" y="199.5">24</text>
<text x="181.9" y="201.2">26</text>
<text x="255.1" y="199.5">23</text>
<text x="255.1" y="203">25</text>
<text x="260.6" y="201.2">23</text>
<text x="268.1" y="201.2">24</text>
<text x="273.6" y="203">26</text>
<text x="273.6" y="199.5">24</text>
<text x="348.6" y="199.5">23</text>
<text x="348.6" y="203">25</text>
<text x="354.1" y="201.2">23</text>
<text x="361.6" y="201.2">24</text>
<text x="367.1" y="203">26</text>
<text x="367.1" y="199.5">24</text>
<text x="59.3" y="206.5">27</text>
<text x="64.8" y="204.8">25</text>
<text x="64.8" y="208.3">27</text>
<text x="72.3" y="208.3">28</text>
<text x="72.3" y="204.8">26</text>
<text x="77.8" y="206.5">28</text>
<text x="163.4" y="204.8">27</text>
<text x="163.4" y="208.3">29</text>
<text x="168.9" y="206.5">27</text>
<text x="176.3" y="206.5">28</text>
<text x="181.9" y="208.3">30</text>
<text x="181.9" y="204.8">28</text>
<text x="255.1" y="206.5">27</text>
<text x="260.6" y="204.8">25</text>
<text x="260.6" y="208.3">27</text>
<text x="268.1" y="208.3">28</text>
<text x="268.1" y="204.8">26</text>
<text x="273.6" y="206.5">28</text>
<text x="348.6" y="206.5">27</text>
<text x="354.1" y="204.8">25</text>
<text x="354.1" y="208.3">27</text>
<text x="361.6" y="208.3">28</text>
<text x="361.6" y="204.8">26</text>
<text x="367.1" y="206.5">28</text>
<text x="59.3" y="210">29</text>
<text x="59.3" y="213.6">31</text>
<text x="64.8" y="211.8">29</text>
<text x="64.8" y="215.3">31</text>
<text x="72.3" y="215.3">32</text>
<text x="72.3" y="211.8">30</text>
<text x="77.8" y="213.6">32</text>
<text x="77.8" y="210">30</text>
<text x="163.4" y="211.8">31</text>
<text x="163.4" y="215.3">33</text>
<text x="168.9" y="210">29</text>
<text x="168.9" y="213.6">31</text>
<text x="176.3" y="213.6">32</text>
<text x="176.3" y="210">30</text>
<text x="181.9" y="215.3">34</text>
<text x="181.9" y="211.8">32</text>
<text x="255.1" y="210">29</text>
<text x="255.1" y="213.6">31</text>
<text x="260.6" y="211.8">29</text>
<text x="260.6" y="215.3">31</text>
<text x="268.1" y="215.3">32</text>
<text x="268.1" y="211.8">30</text>
<text x="273.6" y="213.6">32</text>
<text x="273.6" y="210">30</text>
<text x="348.6" y="210">29</text>
<text x="348.6" y="213.6">31</text>
<text x="354.1" y="211.8">29</text>
<text x="354.1" y="215.3">31</text>
<text x="361.6" y="215.3">32</text>
<text x="361.6" y="211.8">30</text>
<text x="367.1" y="213.6">32</text>
<text x="367.1" y="210">30</text>
<text x="59.3" y="217.1">33</text>
<text x="59.3" y="220.6">35</text>
<text x="64.8" y="218.9">33</text>
<text x="72.3" y="218.9">34</text>
<text x="77.8" y="220.6">36</text>
<text x="77.8" y="217.1">34</text>
<text x="163.4" y="218.9">35</text>
<text x="168.9" y="217.1">33</text>
<text x="168.9" y="220.6">35</text>
<text x="176.3" y="220.6">36</text>
<text x="176.3" y="217.1">34</text>
<text x="181.9" y="218.9">36</text>
<text x="255.1" y="217.1">33</text>
<text x="255.1" y="220.6">35</text>
<text x="260.6" y="218.9">33</text>
<text x="268.1" y="218.9">34</text>
<text x="273.6" y="220.6">36</text>
<text x="273.6" y="217.1">34</text>
<text x="348.6" y="217.1">33</text>
<text x="348.6" y="220.6">35</text>
<text x="354.1" y="218.9">33</text>
<text x="361.6" y="218.9">34</text>
<text x="367.1" y="220.6">36</text>
<text x="367.1" y="217.1">34</text>
<text x="64.8" y="222.4">35</text>
<text x="72.3" y="222.4">36</text>
<text x="260.6" y="222.4">35</text>
<text x="268.1" y="222.4">36</text>
<text x="354.1" y="222.4">35</text>
<text x="361.6" y="222.4">36</text>
</g>
<text font-size="2.1" fill="#000080" x="144.6" y="109.5">ASSY_OPT =</text>
</svg>
